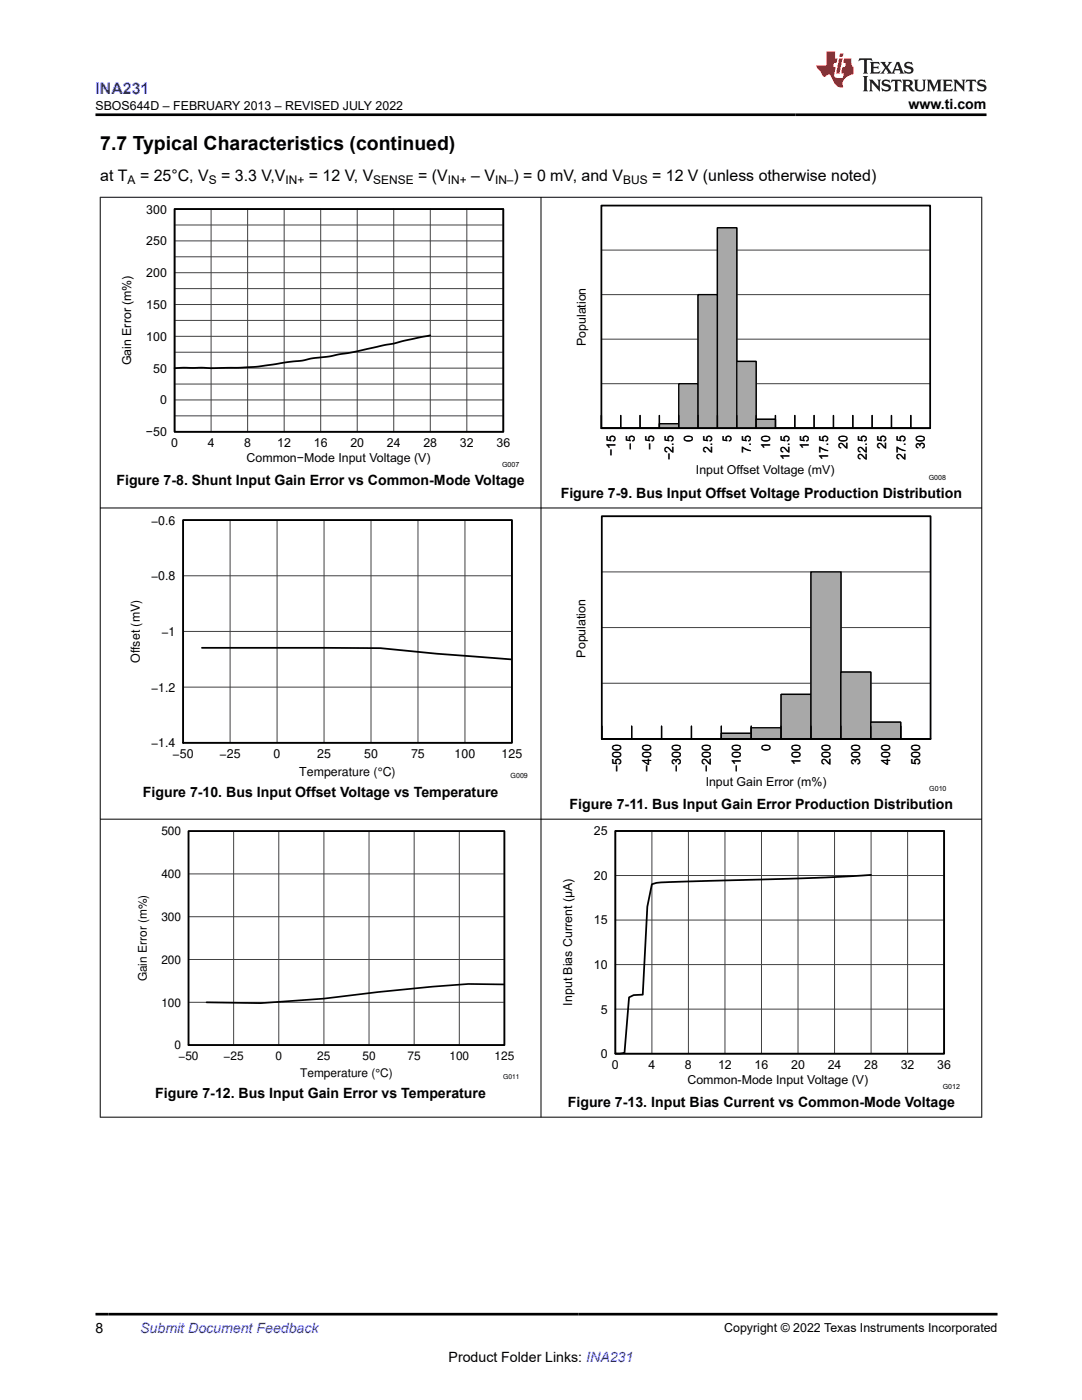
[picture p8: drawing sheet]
<svg xmlns="http://www.w3.org/2000/svg" width="216mm" height="279mm" viewBox="0 0 216 279" stroke-linecap="round" stroke-linejoin="round" font-family="sans-serif">
<path d="M34.8 41.7h65.6v44.5h-65.6zM120 85.5h3.9zM123.9 85.5h3.8zM127.7 85.5h3.9z" fill="none" stroke="#000" stroke-width=".26"/>
<g fill="none" stroke="#414141" stroke-width=".2">
<path d="M34.8 41.7h65.6v44.5h-65.6zM34.8 57.6h65.6M34.8 54.4h65.6M34.8 51.2h65.6M34.8 48.1h65.6M34.8 44.9h65.6M42.1 41.7v44.5M49.4 41.7v44.5M56.7 41.7v44.5M64 41.7v44.5M71.3 41.7v44.5M78.6 41.7v44.5"/>
<path d="M85.9 41.7v44.5M93.1 41.7v44.5M34.8 79.8h65.6M34.8 76.6h65.6M34.8 73.5h65.6M34.8 70.3h65.6M34.8 67.1h65.6M34.8 63.9h65.6M34.8 60.8h65.6M34.8 83h65.6"/>
</g>
<path d="M34.8 41.7h65.6v44.5h-65.6zM85.9 66.9l-16.1 3.5-4.2 .7-3.4 .4-1.9 .5-8.7 1.1-4 .3-12.8 .1" fill="none" stroke="#000" stroke-width=".35"/>
<path d="M120 85.5h11.6" fill="none" stroke="#a8a8a8" stroke-width=".2"/>
<path d="M131.6 84.6h3.8v.9h-3.8z" fill="#a8a8a8"/>
<path d="M131.6 84.6h3.8v.9h-3.8z" fill="none" stroke="#000" stroke-width=".26"/>
<path d="M135.4 76.6h3.9v8.9h-3.9z" fill="#a8a8a8"/>
<path d="M135.4 76.6h3.9v8.9h-3.9z" fill="none" stroke="#000" stroke-width=".26"/>
<path d="M139.3 58.8h3.9v26.7h-3.9z" fill="#a8a8a8"/>
<path d="M139.3 58.8h3.9v26.7h-3.9z" fill="none" stroke="#000" stroke-width=".26"/>
<path d="M143.2 45.5h3.8v40h-3.8z" fill="#a8a8a8"/>
<path d="M143.2 45.5h3.8v40h-3.8z" fill="none" stroke="#000" stroke-width=".26"/>
<path d="M147 72.1h3.9v13.4h-3.9z" fill="#a8a8a8"/>
<path d="M147 72.1h3.9v13.4h-3.9z" fill="none" stroke="#000" stroke-width=".26"/>
<path d="M150.9 83.7h3.8v1.8h-3.8z" fill="#a8a8a8"/>
<g fill="none" stroke="#000" stroke-width=".26">
<path d="M120 85.5h3.9zM120 82.9v2.6h61.7v-2.6M123.9 85.5h3.8zM123.9 82.9v2.6M127.7 85.5h3.9zM127.7 82.9v2.6M131.6 82.9v2.6M135.4 82.9v2.6M139.3 82.9v2.6M143.2 82.9v2.6M147 82.9v2.6M150.9 83.7h3.8v1.8h-3.8z"/>
<path d="M150.9 82.9v2.6M154.7 85.5h3.9zM154.7 82.9v2.6M158.6 85.5h3.8zM158.6 82.9v2.6M162.4 85.5h3.9zM162.4 82.9v2.6M166.3 85.5h3.9zM166.3 82.9v2.6M170.2 85.5h3.8zM170.2 82.9v2.6M174 85.5h3.9z"/>
<path d="M174 82.9v2.6M177.9 85.5h3.8zM177.9 82.9v2.6M181.7 85.5h3.9z"/>
</g>
<path d="M120 85.5h11.6M154.7 85.5h30.9" fill="none" stroke="#a8a8a8" stroke-width=".2"/>
<path d="M120 58.8h65.6M120 49.9h65.6M120 41h65.6M120 76.6h65.6M120 67.7h65.6M120 85.5h65.6" fill="none" stroke="#414141" stroke-width=".2"/>
<path d="M131.6 84.6h3.8v.9h-3.8z" fill="#a8a8a8"/>
<path d="M131.6 84.6h3.8v.9h-3.8z" fill="none" stroke="#000" stroke-width=".26"/>
<path d="M135.4 76.6h3.9v8.9h-3.9z" fill="#a8a8a8"/>
<path d="M135.4 76.6h3.9v8.9h-3.9z" fill="none" stroke="#000" stroke-width=".26"/>
<path d="M139.3 58.8h3.9v26.7h-3.9z" fill="#a8a8a8"/>
<path d="M139.3 58.8h3.9v26.7h-3.9z" fill="none" stroke="#000" stroke-width=".26"/>
<path d="M143.2 45.5h3.8v40h-3.8z" fill="#a8a8a8"/>
<path d="M143.2 45.5h3.8v40h-3.8z" fill="none" stroke="#000" stroke-width=".26"/>
<path d="M147 72.1h3.9v13.4h-3.9z" fill="#a8a8a8"/>
<path d="M147 72.1h3.9v13.4h-3.9z" fill="none" stroke="#000" stroke-width=".26"/>
<path d="M150.9 83.7h3.8v1.8h-3.8z" fill="#a8a8a8"/>
<g fill="none" stroke="#000" stroke-width=".26">
<path d="M120 82.9v2.6h61.7v-2.6M123.9 82.9v2.6M127.7 82.9v2.6M131.6 82.9v2.6M135.4 82.9v2.6M139.3 82.9v2.6M143.2 82.9v2.6M147 82.9v2.6M150.9 83.7h3.8v1.8h-3.8zM150.9 82.9v2.6M154.7 85.5h3.9zM154.7 82.9v2.6"/>
<path d="M158.6 85.5h3.8zM158.6 82.9v2.6M162.4 85.5h3.9zM162.4 82.9v2.6M166.3 85.5h3.9zM166.3 82.9v2.6M170.2 85.5h3.8zM170.2 82.9v2.6M174 85.5h3.9zM174 82.9v2.6M177.9 85.5h3.8zM177.9 82.9v2.6"/>
<path d="M181.7 85.5h3.9zM36.5 103.8h65.6v44.4h-65.6zM120.1 147.5h5.9zM126 147.5h6zM132 147.5h6zM138 147.5h5.9z"/>
</g>
<path d="M154.7 85.5h30.9M120.1 147.5h23.8" fill="none" stroke="#a8a8a8" stroke-width=".2"/>
<path d="M120 41h65.6v44.5h-65.6zM36.5 103.8h65.6v44.4h-65.6zM40.3 129.3l35.6 .1 11.3 1.1 14.9 1.1" fill="none" stroke="#000" stroke-width=".35"/>
<path d="M36.5 103.8h65.6v44.4h-65.6zM36.5 114.9h65.6M45.9 103.8v44.4M55.3 103.8v44.4M64.7 103.8v44.4M74 103.8v44.4M83.4 103.8v44.4M92.8 103.8v44.4M36.5 137.1h65.6M36.5 126h65.6" fill="none" stroke="#414141" stroke-width=".2"/>
<path d="M143.9 146.4h6v1.1h-6z" fill="#a8a8a8"/>
<path d="M143.9 146.4h6v1.1h-6z" fill="none" stroke="#000" stroke-width=".26"/>
<path d="M149.9 145.2h6v2.3h-6z" fill="#a8a8a8"/>
<path d="M149.9 145.2h6v2.3h-6z" fill="none" stroke="#000" stroke-width=".26"/>
<path d="M155.9 138.6h5.9v8.9h-5.9z" fill="#a8a8a8"/>
<path d="M155.9 138.6h5.9v8.9h-5.9z" fill="none" stroke="#000" stroke-width=".26"/>
<path d="M161.8 114.1h6v33.4h-6z" fill="#a8a8a8"/>
<path d="M161.8 114.1h6v33.4h-6z" fill="none" stroke="#000" stroke-width=".26"/>
<path d="M167.8 134.1h6v13.4h-6z" fill="#a8a8a8"/>
<path d="M167.8 134.1h6v13.4h-6z" fill="none" stroke="#000" stroke-width=".26"/>
<path d="M173.8 144.1h5.9v3.4h-5.9z" fill="#a8a8a8"/>
<g fill="none" stroke="#000" stroke-width=".26">
<path d="M120.1 147.5h5.9zM120.1 144.9v2.6h65.6M126 147.5h6zM126 144.9v2.6M132 147.5h6zM132 144.9v2.6M138 147.5h5.9zM138 144.9v2.6M143.9 144.9v2.6M149.9 144.9v2.6M155.9 144.9v2.6M161.8 144.9v2.6"/>
<path d="M167.8 144.9v2.6M173.8 144.1h5.9v3.4h-5.9zM173.8 144.9v2.6M179.7 144.9v2.6"/>
</g>
<path d="M120.1 114.1h65.6M120.1 103h65.6M120.1 136.4h65.6M120.1 125.2h65.6M120.1 147.5h65.6" fill="none" stroke="#414141" stroke-width=".2"/>
<path d="M120.1 147.5h23.8" fill="none" stroke="#a8a8a8" stroke-width=".2"/>
<path d="M143.9 146.4h6v1.1h-6z" fill="#a8a8a8"/>
<path d="M143.9 146.4h6v1.1h-6z" fill="none" stroke="#000" stroke-width=".26"/>
<path d="M149.9 145.2h6v2.3h-6z" fill="#a8a8a8"/>
<path d="M149.9 145.2h6v2.3h-6z" fill="none" stroke="#000" stroke-width=".26"/>
<path d="M155.9 138.6h5.9v8.9h-5.9z" fill="#a8a8a8"/>
<path d="M155.9 138.6h5.9v8.9h-5.9z" fill="none" stroke="#000" stroke-width=".26"/>
<path d="M161.8 114.1h6v33.4h-6z" fill="#a8a8a8"/>
<path d="M161.8 114.1h6v33.4h-6z" fill="none" stroke="#000" stroke-width=".26"/>
<path d="M167.8 134.1h6v13.4h-6z" fill="#a8a8a8"/>
<path d="M167.8 134.1h6v13.4h-6z" fill="none" stroke="#000" stroke-width=".26"/>
<path d="M173.8 144.1h5.9v3.4h-5.9z" fill="#a8a8a8"/>
<g fill="none" stroke="#000" stroke-width=".26">
<path d="M120.1 144.9v2.6h65.6M126 144.9v2.6M132 144.9v2.6M138 144.9v2.6M143.9 144.9v2.6M149.9 144.9v2.6M155.9 144.9v2.6M161.8 144.9v2.6M167.8 144.9v2.6M173.8 144.1h5.9v3.4h-5.9zM173.8 144.9v2.6M179.7 144.9v2.6"/>
<path d="M122.8 165.8h65.6v44.5h-65.6z"/>
</g>
<path d="M120.1 103h65.6v44.5h-65.6zM122.8 165.8h65.6v44.5h-65.6zM173.8 174.6l-10.9 .6-31 .9-1.8 .4-.9 4.4-.9 17.6-1.9 .1-.9 .4-.9 11.1-1.8 .2" fill="none" stroke="#000" stroke-width=".35"/>
<path d="M37.6 165.9h63.1v42.7h-63.1z" fill="none" stroke="#000" stroke-width=".25"/>
<g fill="none" stroke="#414141" stroke-width=".2">
<path d="M37.6 165.9h63.1v42.7h-63.1zM37.6 174.4h63.1M46.6 165.9v42.7M55.6 165.9v42.7M64.6 165.9v42.7M73.6 165.9v42.7M82.6 165.9v42.7M91.6 165.9v42.7M122.8 165.8h65.6v44.5h-65.6zM122.8 174.7h65.6M130.1 165.8v44.5M137.4 165.8v44.5"/>
<path d="M144.7 165.8v44.5M151.9 165.8v44.5M159.2 165.8v44.5M166.5 165.8v44.5M173.8 165.8v44.5M181.1 165.8v44.5M37.6 191.5h63.1M37.6 182.9h63.1M122.8 192.5h65.6M122.8 183.6h65.6M37.6 200h63.1M122.8 201.4h65.6"/>
</g>
<path d="M37.6 165.9h63.1v42.7h-63.1zM100.7 196.5l-7.3-.1-7.2 .5-10.8 1.1-10.8 1.3-12.6 .9-10.8-.2" fill="none" stroke="#000" stroke-width=".34"/>
<path d="M19.9 39.4h176.1M20 39.3v183.7M107.9 39.3v183.7M195.9 39.3v183.7M19.9 101.4h176.1M19.9 163.5h176.1M19.9 223h176.1" fill="none" stroke="#000" stroke-width=".2"/>
<path d="M171.5 11.6l-.2 .6 .5-.2h.6v.1v2.2l-.2 .4h1l-.2-.4v-2.2v-.1h.5l.5 .2-.1-.6zM173.6 12.4l.2 .3v1.6l-.2 .4h1.9l.1-.6a1.08 1.08 0 0 1-1.3 .2v-.7h.6l.4 .2v-.7l-.4 .2h-.6v-.5l.2-.2a1 1 0 0 1 1 .3l-.1-.5zM175.7 12.4l.9 1.1-1 1.2h.9l-.2-.2 .5-.8 .4 .8-.2 .2h1.6l-.2-.2 .2-.5h.9l.1 .5-.1 .2h.9l-.2-.4-.8-1.9h-.5l-.9 2.1-.9-1.1 .9-1h-.8l.2 .2-.4 .6-.4-.6 .2-.2zM179 12.8l.4 1h-.7zM180.7 12.5a.65 .65 0 0 0-.2 .7 .65 .65 0 0 0 .6 .5l.6 .1 .1 .3a.79 .79 0 0 1-.7 .4 .79 .79 0 0 1-.7-.5l.1 .7 .2-.1a.93 .93 0 0 0 1.1 0 .93 .93 0 0 0 .4-.9 1.46 1.46 0 0 0-1.2-.6l-.1-.3a1.09 1.09 0 0 1 1.2 .2l-.2-.6-.1 .1-.5-.2zM172.2 15.2l.2 .4v2.2l-.2 .4h1l-.2-.4v-2.2l.2-.4zM173.4 15.9l.2 .4v1.5l-.2 .4h.8l-.3-.4 .1-1.3 1.6 1.8v-2l.2-.4h-.7l.1 .2 .1 1.1-1.2-1.3zM176.2 16a.65 .65 0 0 0-.2 .8 .65 .65 0 0 0 .6 .4l.6 .2 .1 .2a.79 .79 0 0 1-.7 .4 .79 .79 0 0 1-.7-.5l.1 .7 .2-.1a.93 .93 0 0 0 1.1 .1 .93 .93 0 0 0 .4-1 1.46 1.46 0 0 0-1.2-.5l-.1-.4a1.09 1.09 0 0 1 1.2 .2l-.1-.6-.2 .1-.5-.1zM177.9 15.9l-.1 .6a.63 .63 0 0 1 .8-.3v1.6l-.3 .4h1l-.2-.4v-1.6a.66 .66 0 0 1 .8 .3l-.1-.6zM180 15.9l.2 .4v1.5l-.2 .4h1l-.2-.2-.1-.7h.5l.1 .2a.79 .79 0 0 0 1.2 .6l-1-.9a.61 .61 0 0 0 .6-.6 .61 .61 0 0 0-.5-.7zM180.8 16.2h.1a.47 .47 0 0 1 .5 .1 .47 .47 0 0 1 .1 .5l-.1 .1-.7 .1zM182.3 15.9l.2 .2a2.27 2.27 0 0 0 .4 2 1.04 1.04 0 0 0 1.7-.7v-1.3l.2-.2h-.8l.2 .4v1.1a.6 .6 0 0 1-.6 .6 .6 .6 0 0 1-.6-.6v-1.1l.3-.4zM184.9 15.9l.2 .4v1.5l-.2 .4h.8l-.3-.4v-1.4l.9 1.9 .9-1.9v1.4l-.3 .4h1l-.2-.4v-1.5l.2-.4h-.8l-.7 1.5-.6-1.5zM188.1 15.9l.2 .4v1.5l-.2 .4h1.9l.1-.6a1.09 1.09 0 0 1-1.3 .2v-.7h.6l.4 .2v-.6l-.4 .2h-.6v-.6l.2-.1a1.01 1.01 0 0 1 1 .3l-.1-.6zM190.2 15.9l.3 .4v1.5l-.3 .4h.8l-.2-.4v-1.3l1.6 1.8v-2l.2-.4h-.7l.2 .2v1.1l-1.2-1.3zM192.8 15.9l-.1 .6a.63 .63 0 0 1 .8-.3v1.6l-.3 .4h1l-.2-.4v-1.6a.66 .66 0 0 1 .8 .3l-.1-.6zM195.2 16a.65 .65 0 0 0-.2 .8 .65 .65 0 0 0 .6 .4l.6 .2 .2 .2a.79 .79 0 0 1-.7 .4 .79 .79 0 0 1-.7-.5l.1 .7 .2-.1a.93 .93 0 0 0 1 .1 .93 .93 0 0 0 .5-1 1.46 1.46 0 0 0-1.3-.5v-.4a1.09 1.09 0 0 1 1.2 .2l-.2-.6-.2 .1-.5-.1z" fill="#231f20"/>
<path d="M164.9 10.3v2.7h-2l.1 .4 .8 1a.95 .95 0 0 0 1 .9 .59 .59 0 0 1 .5-.4 .59 .59 0 0 1 .5 .3l.4 .8a1.59 1.59 0 0 0 2.1 1.4 1.61 1.61 0 0 1 1-2.3l1-.3-.1-1.5a1.59 1.59 0 0 1-.3-1.7h-1.5l-.2 .9h.6l-.2 .9h-.5l-.2 .9v.3l.4 .1-.1 .9h-.7a.73 .73 0 0 1-1-.7l.3-1.5h-.5l.1-.9h.5l.2-.9h-.5v-1.3zM167.4 11.6l-.6 3.1h.7l.6-3.1zM167.6 10.7l-.1 .6h.7l.1-.6z" fill="#ed1c24"/>
<path d="M19 22.9h177.8M19 262.3h180" fill="none" stroke="#000" stroke-width=".53"/>
<text font-size="3.9" x="20" y="29.9">7.7 Typical Characteristics (continued)</text>
<text font-size="3.2" fill="#00f" x="19" y="18.7">INA231</text>
<g font-size="3.2">
<text x="20" y="36.1">at T</text>
<text x="27.9" y="36.1">= 25°C, V</text>
<text x="44.1" y="36.1">= 3.3 V,V</text>
<text x="61.6" y="36.1">= 12 V, V</text>
<text x="83.4" y="36.1">= (V</text>
<text x="94" y="36.1">– V</text>
<text x="102.5" y="36.1">) = 0 mV, and V</text>
<text x="130.1" y="36.1">= 12 V (unless otherwise noted)</text>
</g>
<g font-size="2.8">
<text x="181.3" y="21.8">www.ti.com</text>
<text x="23.2" y="96.8">Figure 7-8. Shunt Input Gain Error vs Common-Mode Voltage</text>
<text x="111.9" y="99.4">Figure 7-9. Bus Input Offset Voltage Production Distribution</text>
<text x="28.5" y="159">Figure 7-10. Bus Input Offset Voltage vs Temperature</text>
<text x="113.7" y="161.5">Figure 7-11. Bus Input Gain Error Production Distribution</text>
<text x="31" y="219.1">Figure 7-12. Bus Input Gain Error vs Temperature</text>
<text x="113.3" y="221">Figure 7-13. Input Bias Current vs Common-Mode Voltage</text>
<text x="19" y="266.1">8</text>
<text x="89.5" y="271.7">Product Folder Links: INA231</text>
</g>
<text font-size="2.8" fill="#00f" x="28" y="266.1">Submit Document Feedback</text>
<g font-size="2.5">
<text x="19" y="21.9">SBOS644D – FEBRUARY 2013 – REVISED JULY 2022</text>
<text x="29.2" y="42.6">300</text>
<text x="29.2" y="49">250</text>
<text x="29.2" y="55.3">200</text>
<text x="29.2" y="61.7">150</text>
<text x="29.2" y="68">100</text>
<text x="116.9" y="69.1" transform="rotate(-90 116.9 69.1)">Population</text>
<text x="26.2" y="72.9" transform="rotate(-90 26.2 72.9)">Gain Error (m%)</text>
<text x="30.6" y="74.4">50</text>
<text x="31.9" y="80.7">0</text>
<text x="29.1" y="87.1">−50</text>
<text x="34.1" y="89.2">0</text>
<text x="41.4" y="89.2">4</text>
<text x="48.7" y="89.2">8</text>
<text x="55.3" y="89.2">12</text>
<text x="62.6" y="89.2">16</text>
<text x="69.9" y="89.2">20</text>
<text x="77.2" y="89.2">24</text>
<text x="84.5" y="89.2">28</text>
<text x="91.8" y="89.2">32</text>
<text x="99.1" y="89.2">36</text>
<text x="126.7" y="89.7" transform="rotate(-90 126.7 89.7)">−5</text>
<text x="130.5" y="89.7" transform="rotate(-90 130.5 89.7)">−5</text>
<text x="138.3" y="88.3" transform="rotate(-90 138.3 88.3)">0</text>
<text x="146" y="88.3" transform="rotate(-90 146 88.3)">5</text>
<text x="153.7" y="89.6" transform="rotate(-90 153.7 89.6)">10</text>
<text x="161.4" y="89.6" transform="rotate(-90 161.4 89.6)">15</text>
<text x="169.1" y="89.6" transform="rotate(-90 169.1 89.6)">20</text>
<text x="176.8" y="89.6" transform="rotate(-90 176.8 89.6)">25</text>
<text x="184.6" y="89.6" transform="rotate(-90 184.6 89.6)">30</text>
<text x="49.2" y="92.3">Common−Mode Input Voltage (V)</text>
<text x="122.8" y="91.1" transform="rotate(-90 122.8 91.1)">−15</text>
<text x="134.4" y="91.8" transform="rotate(-90 134.4 91.8)">−2.5</text>
<text x="138.9" y="94.6">Input Offset Voltage (mV)</text>
<text x="142.1" y="90.3" transform="rotate(-90 142.1 90.3)">2.5</text>
<text x="149.8" y="90.3" transform="rotate(-90 149.8 90.3)">7.5</text>
<text x="157.5" y="91.7" transform="rotate(-90 157.5 91.7)">12.5</text>
<text x="165.3" y="91.7" transform="rotate(-90 165.3 91.7)">17.5</text>
<text x="173" y="91.7" transform="rotate(-90 173 91.7)">22.5</text>
<text x="180.7" y="91.7" transform="rotate(-90 180.7 91.7)">27.5</text>
<text x="30.1" y="104.7">−0.6</text>
<text x="30.1" y="115.8">−0.8</text>
<text x="32.2" y="126.9">−1</text>
<text x="116.8" y="131.2" transform="rotate(-90 116.8 131.2)">Population</text>
<text x="27.9" y="132.3" transform="rotate(-90 27.9 132.3)">Offset (mV)</text>
<text x="30.1" y="138">−1.2</text>
<text x="30.1" y="149.1">−1.4</text>
<text x="153.8" y="149.9" transform="rotate(-90 153.8 149.9)">0</text>
<text x="34.4" y="151.3">−50</text>
<text x="43.8" y="151.3">−25</text>
<text x="54.6" y="151.3">0</text>
<text x="59.7" y="154.8">Temperature (°C)</text>
<text x="63.3" y="151.3">25</text>
<text x="72.7" y="151.3">50</text>
<text x="82" y="151.3">75</text>
<text x="90.7" y="151.3">100</text>
<text x="100.1" y="151.3">125</text>
<text x="123.9" y="154.1" transform="rotate(-90 123.9 154.1)">−500</text>
<text x="129.9" y="154.1" transform="rotate(-90 129.9 154.1)">−400</text>
<text x="135.9" y="154.1" transform="rotate(-90 135.9 154.1)">−300</text>
<text x="141.8" y="154.1" transform="rotate(-90 141.8 154.1)">−200</text>
<text x="147.8" y="154.1" transform="rotate(-90 147.8 154.1)">−100</text>
<text x="159.7" y="152.7" transform="rotate(-90 159.7 152.7)">100</text>
<text x="165.7" y="152.7" transform="rotate(-90 165.7 152.7)">200</text>
<text x="171.7" y="152.7" transform="rotate(-90 171.7 152.7)">300</text>
<text x="177.6" y="152.7" transform="rotate(-90 177.6 152.7)">400</text>
<text x="183.6" y="152.7" transform="rotate(-90 183.6 152.7)">500</text>
<text x="140.8" y="156.8">Input Gain Error (m%)</text>
<text x="118.5" y="166.7">25</text>
<text x="118.5" y="175.6">20</text>
<text x="118.5" y="184.5">15</text>
<text x="118.5" y="193.4">10</text>
<text x="114.2" y="200.7" transform="rotate(-90 114.2 200.7)">Input Bias Current (µA)</text>
<text x="119.9" y="202.3">5</text>
<text x="119.9" y="211.2">0</text>
<text x="122.1" y="213.3">0</text>
<text x="129.4" y="213.3">4</text>
<text x="136.7" y="213.3">8</text>
<text x="143.3" y="213.3">12</text>
<text x="150.6" y="213.3">16</text>
<text x="157.9" y="213.3">20</text>
<text x="165.2" y="213.3">24</text>
<text x="172.4" y="213.3">28</text>
<text x="179.7" y="213.3">32</text>
<text x="187" y="213.3">36</text>
<text x="137.2" y="216.4">Common-Mode Input Voltage (V)</text>
<text x="144.5" y="265.8">Copyright © 2022 Texas Instruments Incorporated</text>
</g>
<g font-size="2.4">
<text x="25.5" y="36.7">A</text>
<text x="41.7" y="36.7">S</text>
<text x="57" y="36.7">IN+</text>
<text x="74.5" y="36.7">SENSE</text>
<text x="89.4" y="36.7">IN+</text>
<text x="98.8" y="36.7">IN–</text>
<text x="124.3" y="36.7">BUS</text>
<text x="32.2" y="166.7">500</text>
<text x="32.2" y="175.3">400</text>
<text x="32.2" y="183.8">300</text>
<text x="29.3" y="195.9" transform="rotate(-90 29.3 195.9)">Gain Error (m%)</text>
<text x="32.2" y="192.3">200</text>
<text x="32.2" y="200.9">100</text>
<text x="34.8" y="209.4">0</text>
<text x="35.6" y="211.5">−50</text>
<text x="44.6" y="211.5">−25</text>
<text x="55" y="211.5">0</text>
<text x="59.9" y="214.9">Temperature (°C)</text>
<text x="63.3" y="211.5">25</text>
<text x="72.3" y="211.5">50</text>
<text x="81.3" y="211.5">75</text>
<text x="89.7" y="211.5">100</text>
<text x="98.7" y="211.5">125</text>
</g>
<g font-size="1.4">
<text x="100.2" y="93.2">G007</text>
<text x="185.3" y="95.8">G008</text>
<text x="101.9" y="155.3">G009</text>
<text x="185.4" y="157.9">G010</text>
<text x="100.4" y="215.3">G011</text>
<text x="188.1" y="217.3">G012</text>
</g>
</svg>
